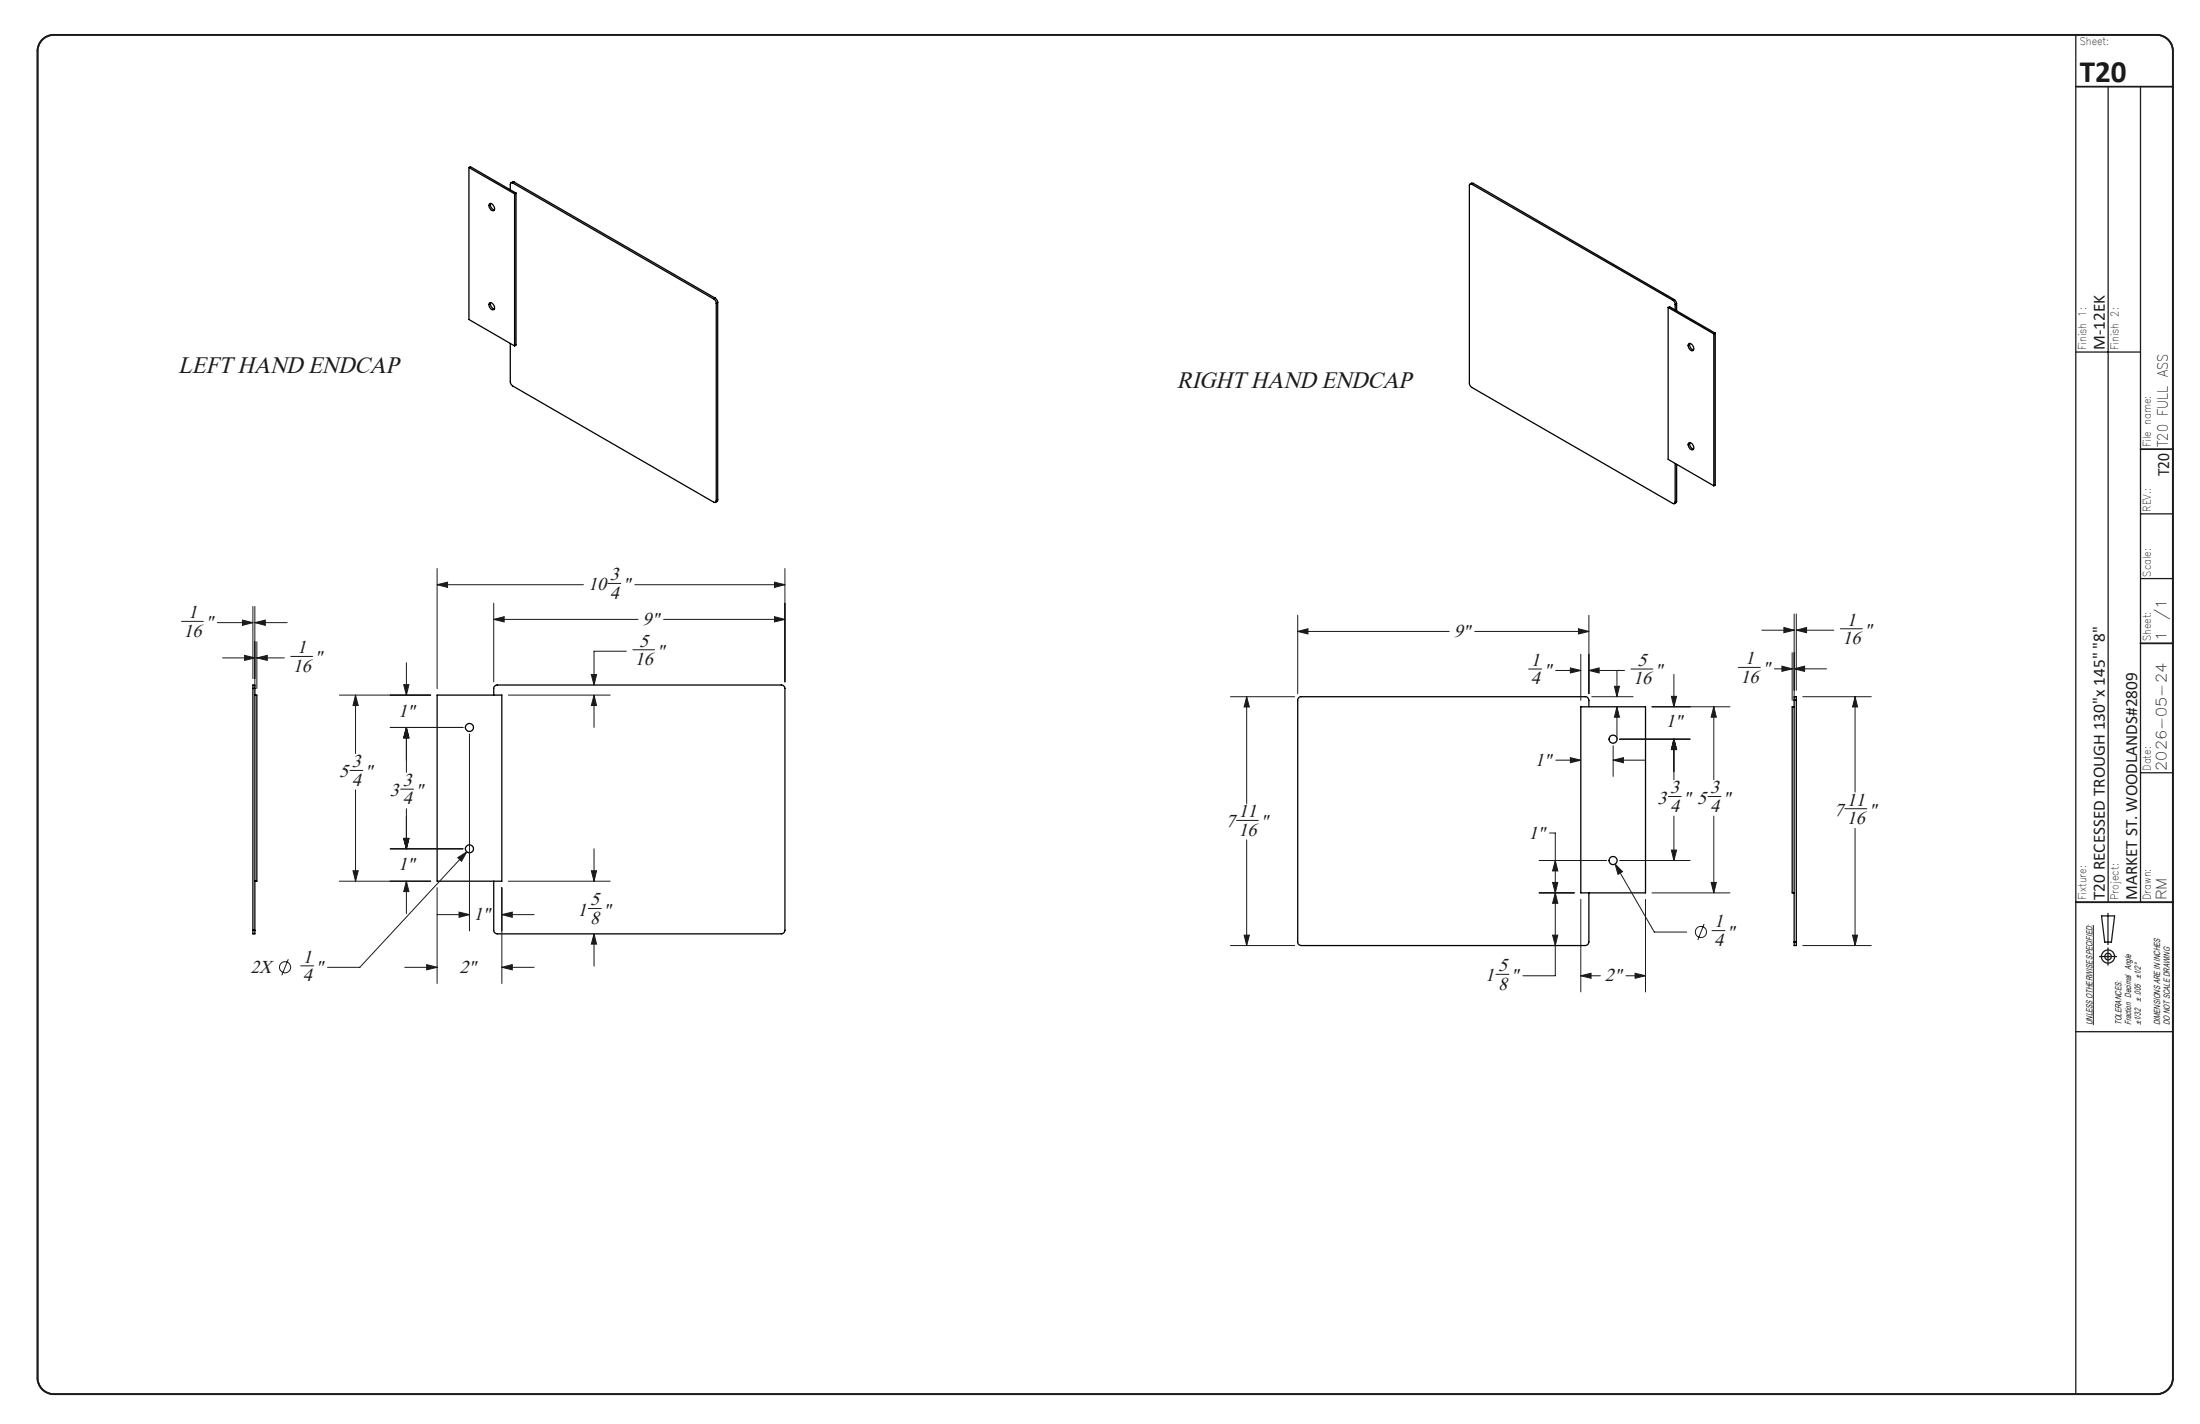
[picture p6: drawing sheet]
<svg xmlns="http://www.w3.org/2000/svg" width="432mm" height="279mm" viewBox="0 0 432 279" stroke-linecap="round" stroke-linejoin="round" font-family="sans-serif">
<g fill="none" stroke="#191924" stroke-width=".2">
<path d="M49.6 119v14.1M50 119v16.1M85.8 114.7l2-.5v1.1zM85.8 111.5v23.6M85.8 114.7h28.7M96.9 118.4v15.4M119.3 114.5h2.5M124.6 114.7h29.5M152 114.2l2.1 .5-2.1 .6zM154.1 111.5v22.3M35.6 121.9h4.3M42.7 122.2h6.9"/>
<path d="M43.7 129.1h6.3M47.6 121.7l2 .5-2 .5zM48 128.6l2 .5-2 .5zM50 122.2l2.1-.5v1zM50 122.2h6.4M50.4 129.1l2.1-.5v1zM50.4 125.9v9.2M50.4 129.1h5.4M57.1 128.8h4.2M66.6 136.4h17.9M69.8 136.4l.5 2h-1zM69.8 136.4v11.4"/>
<path d="M79.2 134.3h1.1l-.5 2.1zM79.8 130v6.4M96.9 121.5l2.1-.5v1zM96.9 121.5h28.3M99.8 136.4h20M116.1 132.4h1l-.5 2zM116.6 136.4l.5 2h-1zM116.6 136.4v6.3M122.9 127.8h-6.3v6.6M124.2 127.5h4.3M130.2 121.5h23.9M152 121l2.1 .5-2.1 .5z"/>
<path d="M241.5 136.7h12.6M244.7 136.7l.5 2h-1zM244.7 136.7v21M254.7 123.9l2-.5v1zM254.7 120.7v15.4M254.7 123.9h29.7M289.5 123.9h22.4M300 131.3h2.6M305.3 131.6h5M308.2 131.1l2.1 .5-2.1 .4zM309.8 123.4l2.1 .5-2.1 .5zM310.3 128.4v9"/>
<path d="M311.9 131.6l2-.5v.9zM311.9 120.7v15.4M311.9 131.6h6.9M312.4 136.7h8.1M316.9 134.7h1l-.5 2zM317.4 138.7l.5 2h-1zM317.4 131.6v5.1M317.4 138.7v6.3M320.1 131.3h4.3M324.2 138.7h15.3M328 136.6h1.1l-.6 2.1zM328.5 132.3v6.4"/>
<path d="M336.4 138.7l.5 2h-1.1zM336.4 138.7v14.3M341.2 131h4.3M345.8 123.6h6.3M348.3 131.2h3.5M349.7 130.7l2.1 .5-2.1 .5zM350.1 123.1l2 .5-2 .5zM351.8 128.1v9.3M352.1 131.2l2.1-.5v1zM352.1 131.2h6.4M352.1 120.5v16.9M352.6 123.6l2-.5v1z"/>
<path d="M352.6 120.5v14.9M352.6 123.6h7.3M353.8 136.7h13.5M361.2 123.4h4.3M364.1 136.7l.5 2h-1zM364.1 136.7v18.7M68.7 151.2h2.5M69.8 155v17.9M76.6 142.7h14.3M78.6 154.8h2.6M79.8 142.7l.5 2.1h-1.1zM79.8 142.7v8.9"/>
<path d="M79.8 158.7v7.8M92.1 144v38.6M305.4 149.2h4.9M308.2 148.7l2.1 .5-2.1 .4zM316.6 149.2l2-.5v.9zM316.6 146.3v6M316.6 149.2h6.4M317.9 145h13.8M327.4 156.3h2.6M328.5 145l.6 2.1h-1.1zM328.5 145v8M335.2 156.3h2.6"/>
<path d="M362.1 158.7h4.3M66.6 172.9h17.9M69.3 170.9h1l-.5 2zM76.6 166.5h14.3M79.2 164.5h1.1l-.5 2zM79.8 172.9l.5 2h-1.1zM79.8 172.9v6.3M85.8 174.2v18.8M85.8 179.5h6.3M89.9 168.3l1.7-1.2-1 1.9zM90.1 179l2 .5-2 .5zM91.6 167.1l-21 22.7h-6.3"/>
<path d="M98.5 179.5l2-.5v1zM98.5 174.2v18.8M98.5 179.5h6.3M99.8 172.9h20M115.5 178.3h2.5M116.1 170.9h1l-.5 2zM116.6 166.5v6.4M242.7 161h4.3M244.7 164.8v20.7M302.1 168.8h13.2M302.1 175.2h6.9M304.1 163.4h1.2v28.1h-6.4"/>
<path d="M304.7 173.1h1.1l-.5 2.1zM305.3 168.8l.5 2.1h-1.1zM305.3 175.2l.5 2h-1.1zM310.3 176.5v18.1M317 169.5l1.5 1.5-.9 .6zM317 169.5l7.7 13.4h6.3M317.9 168.8h13.8M323 176.5v18.1M324.2 175.2h15.3M328 166.8h1.1l-.6 2zM328.5 160.1v8.7M335.8 173.1h1.1l-.5 2.1z"/>
<path d="M336.4 160.1v15.1M364.1 162.5v23M56.6 188.2l-1.3 3.1M59 189.5h2.6M79.4 189.8h6.4M83.7 189.3l2.1 .5-2.1 .5zM98.5 189.8l2-.5v1zM98.5 189.8h6.3M116.6 183.2l.5 2h-1zM116.6 183.2v6.4M241.5 185.5h12.6M244.2 183.5h1l-.5 2z"/>
<path d="M293.6 191.2h2.6M304.7 183.5h1.1l-.5 2zM310.3 191.5l2-.5v.9zM310.3 191.5h3.8M319.1 191.5h3.9M320.9 191l2.1 .5-2.1 .4zM334.5 181.3l-1.3 3.1M336 182.6h2.6M353.8 185.5h13.5M363.6 183.5h1l-.5 2zM410.9 181.5v19.6"/>
<circle cx="55.9" cy="189.8" r="1.09"/>
<circle cx="333.8" cy="182.9" r="1.09"/>
</g>
<g fill="none" stroke="#191924" stroke-width=".25">
<path d="M407.4 6.8v266.7M413.8 17v160M420.1 17v160M407.4 69.1h12.7M420.1 113.5h6.4M420.1 100.8h6.4M420.1 151.6h6.4M407.4 177h19.1M412.5 179.7h2.5l-.6 5.2h-1.3zM413.7 179.2v6.1M412.1 187.7h3.3M413.7 186v3.4"/>
<path d="M407.4 202.4h19.1"/>
<circle cx="413.7" cy="187.7" r=".66"/>
<circle cx="413.8" cy="187.7" r="1.29"/>
</g>
<path d="M8.2 7.9a3.3 3.3 0 0 1 2.3-1.1h412.8a3.2 3.2 0 0 1 3.2 3.2v260.4a3.2 3.2 0 0 1-3.2 3.1h-412.8a3.2 3.2 0 0 1-3.1-3.1v-260.4a3.2 3.2 0 0 1 .8-2.1zM407.4 17h19.1M420.1 88.1h6.4M420.1 126.2h6.4M407.4 177h19.1" fill="none" stroke="#191924" stroke-width=".35"/>
<g fill="none" stroke="#000" stroke-width=".25">
<path d="M92 32.9l9 5.1M92 32.9v29.8l9 5.2M92 32.9l.3-.2 9 5.2M96.3 39.9a1.09 1.09 0 0 0 .7 1.3M100.6 35.9a.3 .3 0 0 0-.3 0 .3 .3 0 0 0-.1 .3v1.1M100.6 35.9l39.5 22.8M100.9 35.7h-.2l-.4 .2M100.9 35.7l-.3 .2M100.9 35.7l39.5 22.8M101 38v29.9M101.3 37.9v29.8l-.3 .2M101.3 37.9l-.3 .1"/>
<path d="M288.9 36.2a.3 .3 0 0 0-.4-.1 .3 .3 0 0 0-.1 .3v38.9l.2 .5 39.7 23a.28 .28 0 0 0 .4 0 .28 .28 0 0 0 .1-.3M288.9 36.2l39.4 22.7M289.2 36l-.3-.1-.4 .2M289.2 36l-.3 .2M289.2 36l39.4 22.8M96.1 59.4a.91 .91 0 0 1 .9 1.3 .89 .89 0 0 1-.9-1.3zM96.1 40a.84 .84 0 0 1 .8 .4 .84 .84 0 0 1-.1 .9 1.01 1.01 0 0 1-.7-1.3zM96.3 59.4a1.08 1.08 0 0 0 .7 1.2M140.1 58.7l.3 .3 .2 .5M140.4 58.5l.3 .2 .2 .6M140.4 58.5l-.3 .2M140.6 59.5v38.7"/>
<path d="M140.9 59.3l-.3 .2M140.9 59.3v38.8M328.3 58.9l.3 .4 .2 .5M328.6 58.8l.4 .4 .1 .4M328.6 58.8l-.3 .1M328.8 59.8v1M329.1 59.6l-.3 .2M329.1 59.6v1.4M100.2 67.4v7.5l.4 .8 39.5 22.8a.3 .3 0 0 0 .3 .1 .3 .3 0 0 0 .2-.4M327.4 60.3l9 5.2M327.4 60.3l.3-.1 9 5.2M327.4 60.3v29.8l9 5.2"/>
<path d="M331.4 67.5a.85 .85 0 0 1 .9 .4 .85 .85 0 0 1-.1 .9 1.02 1.02 0 0 1-.8-1.3zM331.6 67.4a1.15 1.15 0 0 0 .8 1.3M336.4 65.5v29.8M336.7 65.4l-.3 .1M336.7 65.4v29.8l-.3 .1M140.9 98.1l-.1 .3-.4 .2M140.9 98.1l-.3 .1M328.8 90.9v7.6M329.1 98.3l-.1 .3-.4 .2M329.1 98.3l-.3 .2M329.1 91.1v7.2M331.4 86.9a.82 .82 0 0 1 .9 .4 .82 .82 0 0 1-.1 1 1.01 1.01 0 0 1-.8-1.4z"/>
<path d="M331.6 86.8a1.11 1.11 0 0 0 .8 1.3M49.6 135.1v-.7h.4v.7M49.6 135.1h.4M49.6 135.1v47.4M50 136.4h.4v36.5h-.4M50 135.1v47.4M85.8 136.4h12.7v36.5h-12.7zM96.9 136.4v-1.3a.73 .73 0 0 1 .7-.7h55.8a.73 .73 0 0 1 .7 .7v47.4a.72 .72 0 0 1-.7 .7h-55.8a.73 .73 0 0 1-.7-.7v-9.6M310.3 138.7h12.7v36.5h-12.7zM311.9 138.7v-1.3a.73 .73 0 0 0-.8-.7h-55.7a.73 .73 0 0 0-.7 .7v47.4a.73 .73 0 0 0 .7 .7h55.7a.72 .72 0 0 0 .8-.7v-9.6M352.1 137.4v-.7h.5v.7M352.1 138.7h-.3v36.5h.3"/>
<path d="M352.1 137.4h.5M352.1 137.4v47.4M352.6 137.4v47.4M49.6 182.5v.7h.4v-.7M49.6 182.5h.4M352.1 184.8v.7h.5v-.7M352.1 184.8h.5"/>
<circle cx="92.1" cy="142.7" r=".79"/>
<circle cx="316.6" cy="145" r=".79"/>
<circle cx="92.1" cy="166.6" r=".79"/>
<circle cx="316.6" cy="168.8" r=".79"/>
</g>
<path d="M309.8 123.4l2.1 .5-2.1 .5zM254.7 123.9l2-.5v1zM320.9 191l2.1 .5-2.1 .4zM310.3 191.5l2-.5v.9zM328 166.8h1.1l-.6 2zM328.5 145l.6 2.1h-1.1zM328.5 145l.6 2.1h-1.1zM328 136.6h1.1l-.6 2.1zM317.4 138.7l.5 2h-1zM316.9 134.7h1l-.5 2zM317 169.5l.6 2.1 .9-.6zM308.2 131.1l2.1 .5-2.1 .4zM311.9 131.6l2-.5v.9zM244.7 136.7l.5 2h-1zM244.2 183.5h1l-.5 2zM336.4 138.7l.5 2h-1.1zM335.8 173.1h1.1l-.5 2.1zM316.6 149.2l2-.5v.9zM308.2 148.7l2.1 .5-2.1 .4zM305.3 168.8l.5 2.1h-1.1zM304.7 173.1h1.1l-.5 2.1zM305.3 175.2l.5 2h-1.1zM304.7 183.5h1.1l-.5 2zM363.6 183.5h1l-.5 2zM364.1 136.7l.5 2h-1zM350.1 123.1l2 .5-2 .5zM352.6 123.6l2-.5v1zM349.7 130.7l2.1 .5-2.1 .5zM352.1 131.2l2.1-.5v1zM96.9 121.5l2.1-.5v1zM152 121l2.1 .5-2.1 .5zM85.8 114.7l2-.5v1.1zM152 114.2l2.1 .5-2.1 .6zM79.8 142.7l.5 2.1h-1.1zM79.2 164.5h1.1l-.5 2zM79.8 142.7l.5 2.1h-1.1zM79.2 134.3h1.1l-.5 2.1zM98.5 189.8l2-.5v1zM83.7 189.3l2.1 .5-2.1 .5zM90.1 179l2 .5-2 .5zM98.5 179.5l2-.5v1zM79.2 164.5h1.1l-.5 2zM79.8 172.9l.5 2h-1.1zM116.1 170.9h1l-.5 2zM116.6 183.2l.5 2h-1zM69.8 136.4l.5 2h-1zM69.3 170.9h1l-.5 2zM116.6 136.4l.5 2h-1zM116.1 132.4h1l-.5 2zM89.9 168.3l.7 .7 1-1.9zM47.6 121.7l2 .5-2 .5zM50 122.2l2.1-.5v1zM50.4 129.1l2.1-.5v1zM48 128.6l2 .5-2 .5z" fill="#191924"/>
<text font-size="6.1" fill="#191924" x="408.2" y="16.1">T20</text>
<g font-size="4.7" fill="#191924">
<text x="35" y="73.2">LEFT HAND ENDCAP</text>
<text x="231" y="76.1">RIGHT HAND ENDCAP</text>
</g>
<g font-size="3.7" fill="#191924">
<text x="119.7" y="113.8">3</text>
<text x="115.4" y="115.8">10</text>
<text x="119.7" y="117.4">4</text>
<text x="122.2" y="115.8">&quot;</text>
<text x="36" y="124.9">16</text>
<text x="36.9" y="121.3">1</text>
<text x="40.3" y="123.3">&quot;</text>
<text x="126.1" y="122.6">9&quot;</text>
<text x="285.4" y="125">9&quot;</text>
<text x="362.5" y="122.7">1</text>
<text x="365.9" y="124.7">&quot;</text>
<text x="57.5" y="131.8">16</text>
<text x="58.3" y="128.2">1</text>
<text x="61.8" y="130.2">&quot;</text>
<text x="124.6" y="130.5">16</text>
<text x="125.5" y="126.9">5</text>
<text x="128.9" y="128.9">&quot;</text>
<text x="300.5" y="130.7">1</text>
<text x="321.4" y="130.7">5</text>
<text x="342.5" y="130.3">1</text>
<text x="361.6" y="126.3">16</text>
<text x="300.5" y="134.3">4</text>
<text x="303" y="132.7">&quot;</text>
<text x="320.5" y="134.3">16</text>
<text x="324.8" y="132.7">&quot;</text>
<text x="341.6" y="133.9">16</text>
<text x="345.9" y="132.3">&quot;</text>
<text x="78.2" y="140.7">1&quot;</text>
<text x="327" y="142.7">1&quot;</text>
<text x="66.5" y="152.5">5</text>
<text x="69.1" y="150.5">3</text>
<text x="69.1" y="154.1">4</text>
<text x="71.6" y="152.5">&quot;</text>
<text x="79" y="154.2">3</text>
<text x="301.3" y="150.3">1&quot;</text>
<text x="327.8" y="155.7">3</text>
<text x="335.6" y="155.7">3</text>
<text x="76.5" y="156.2">3</text>
<text x="79" y="157.8">4</text>
<text x="81.6" y="156.2">&quot;</text>
<text x="243.1" y="160.3">11</text>
<text x="325.3" y="157.7">3</text>
<text x="327.8" y="159.3">4</text>
<text x="330.4" y="157.7">&quot; 5</text>
<text x="335.6" y="159.3">4</text>
<text x="338.2" y="157.7">&quot;</text>
<text x="360" y="160.1">7</text>
<text x="362.5" y="158.1">11</text>
<text x="362.5" y="161.7">16</text>
<text x="366.8" y="160.1">&quot;</text>
<text x="240.6" y="162.3">7</text>
<text x="243.1" y="163.9">16</text>
<text x="247.4" y="162.3">&quot;</text>
<text x="300" y="164.6">1&quot;</text>
<text x="78.2" y="170.8">1&quot;</text>
<text x="113.3" y="179.6">1</text>
<text x="115.9" y="177.6">5</text>
<text x="118.4" y="179.6">&quot;</text>
<text x="92.9" y="180.6">1&quot;</text>
<text x="115.9" y="181.2">8</text>
<text x="336.4" y="185.6">4</text>
<text x="336.4" y="182">1</text>
<text x="339" y="184">&quot;</text>
<text x="49.3" y="190.9">2X</text>
<text x="59.4" y="188.9">1</text>
<text x="61.9" y="190.9">&quot;</text>
<text x="90.2" y="190.9">2&quot;</text>
<text x="294" y="190.6">5</text>
<text x="59.4" y="192.5">4</text>
<text x="291.5" y="192.6">1</text>
<text x="294" y="194.2">8</text>
<text x="296.6" y="192.6">&quot;</text>
<text x="315" y="192.6">2&quot;</text>
</g>
<g font-size="3.4" fill="#191924">
<text x="413.1" y="68.7" transform="rotate(-90 413.1 68.7)">M-12EK</text>
<text x="425.7" y="93.4" transform="rotate(-90 425.7 93.4)">T20</text>
<text x="413.1" y="176.6" transform="rotate(-90 413.1 176.6)">T20 RECESSED TROUGH 130&quot;x 145&quot; &quot;8&quot;</text>
<text x="419.4" y="176.6" transform="rotate(-90 419.4 176.6)">MARKET ST. WOODLANDS#2809</text>
</g>
<g font-size="2.8" fill="#191924">
<text x="425.5" y="87.7" transform="rotate(-90 425.5 87.7)">T20 FULL ASS</text>
<text x="425.2" y="125.8" transform="rotate(-90 425.2 125.8)">1</text>
<text x="425.2" y="121.7" transform="rotate(-90 425.2 121.7)">/1</text>
<text x="425.2" y="151.2" transform="rotate(-90 425.2 151.2)">2026-05-24</text>
<text x="425.2" y="176.6" transform="rotate(-90 425.2 176.6)">RM</text>
</g>
<g font-size="2.1" fill="#191924">
<text x="408.2" y="8.9">Sheet:</text>
<text x="409.5" y="68.7" transform="rotate(-90 409.5 68.7)">Finish 1:</text>
<text x="415.8" y="68.7" transform="rotate(-90 415.8 68.7)">Finish 2:</text>
<text x="422.2" y="87.7" transform="rotate(-90 422.2 87.7)">File name:</text>
<text x="422.2" y="100.4" transform="rotate(-90 422.2 100.4)">REV.:</text>
<text x="422.2" y="113.1" transform="rotate(-90 422.2 113.1)">Scale:</text>
<text x="422.2" y="125.8" transform="rotate(-90 422.2 125.8)">Sheet:</text>
<text x="422.2" y="151.2" transform="rotate(-90 422.2 151.2)">Date:</text>
<text x="409.5" y="176.6" transform="rotate(-90 409.5 176.6)">Fixture:</text>
<text x="415.8" y="176.6" transform="rotate(-90 415.8 176.6)">Project:</text>
<text x="422.2" y="176.6" transform="rotate(-90 422.2 176.6)">Drawn:</text>
</g>
<g font-size="1.7" fill="#191924">
<text x="420.2" y="196.6" transform="rotate(-90 420.2 196.6)">± .005 ±1/2°</text>
<text x="410.7" y="201.1" transform="rotate(-90 410.7 201.1)">UNLESS OTHERWISE SPECIFIED:</text>
<text x="416.4" y="201.1" transform="rotate(-90 416.4 201.1)">TOLERANCES:</text>
<text x="418.3" y="201.1" transform="rotate(-90 418.3 201.1)">Fraction Decimal Angle</text>
<text x="420.2" y="201.1" transform="rotate(-90 420.2 201.1)">±1/32</text>
<text x="424" y="201.1" transform="rotate(-90 424 201.1)">DIMENSIONS ARE IN INCHES</text>
<text x="425.9" y="201.1" transform="rotate(-90 425.9 201.1)">DO NOT SCALE DRAWING</text>
</g>
</svg>
